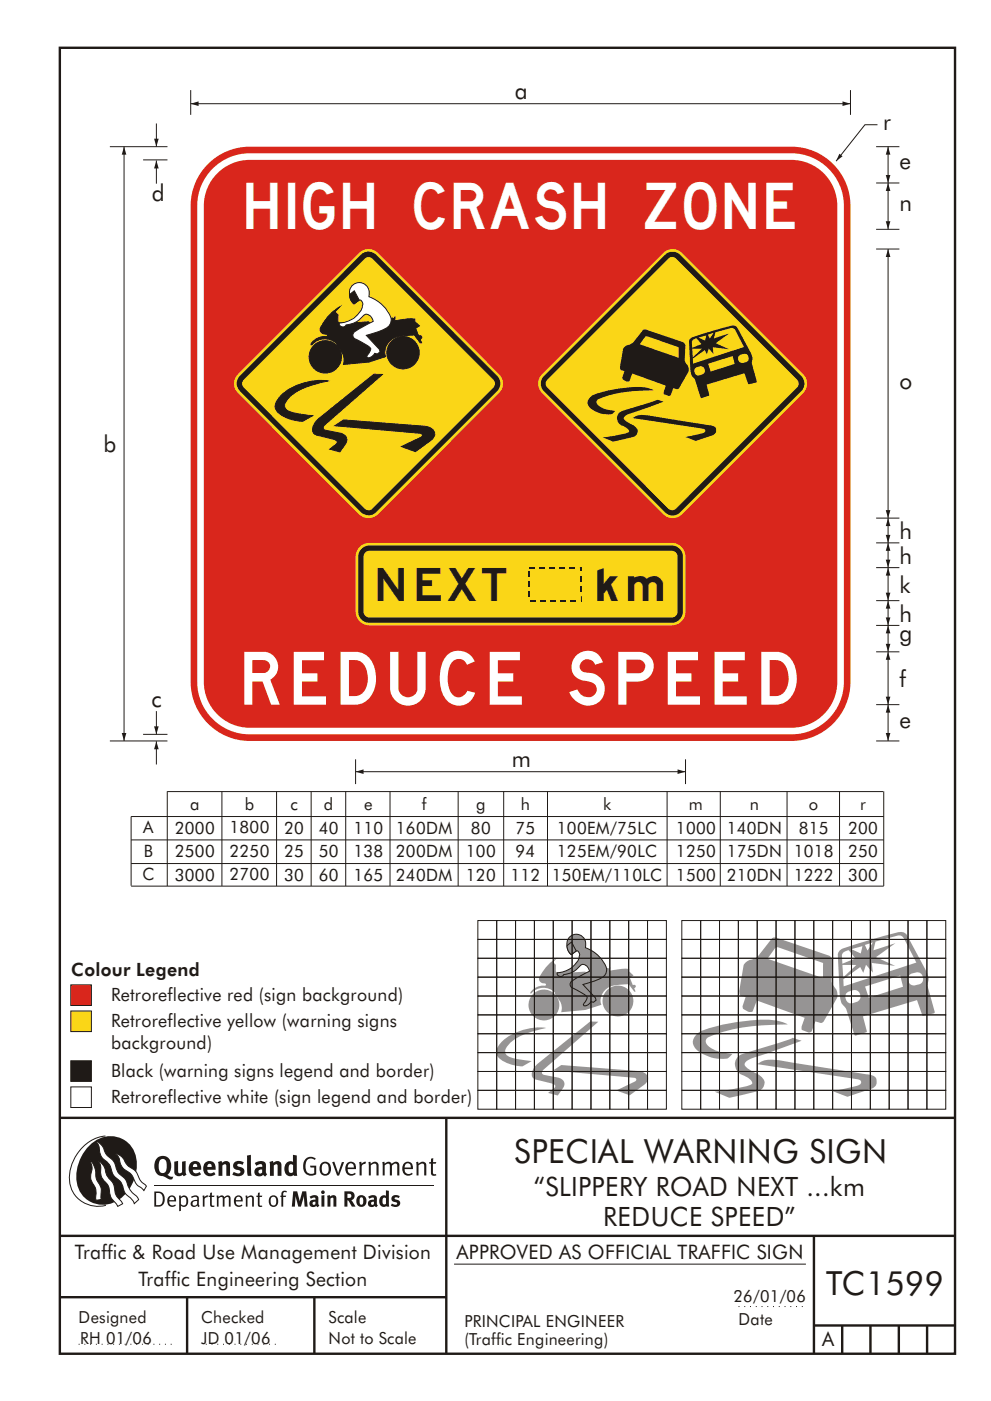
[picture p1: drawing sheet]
<svg xmlns="http://www.w3.org/2000/svg" width="210mm" height="297mm" viewBox="0 0 210 297" stroke-linecap="round" stroke-linejoin="round" font-family="sans-serif">
<g fill="none" stroke="#1f1a17" stroke-width=".51">
<path d="M12.7 10.1h189.9v276.9h-189.9zM12.7 237h189.9M94.7 236.9v50.1M12.7 262h190M12.7 275h82M39.7 275v12M66.7 275v12M172.7 262v25M172.7 281h30M178.7 281v6M184.7 281v6M190.7 281v6"/>
<path d="M196.7 281v6"/>
</g>
<path d="M156.7 277h14M16.7 285h20.3M43.7 285h15" fill="none" stroke="#1f1a17" stroke-width=".21" stroke-dasharray=".2 1" stroke-linecap="butt"/>
<path d="M15 224.9h4.4v4.4h-4.4z" fill-rule="evenodd" fill="#1f1a17" stroke="#1f1a17" stroke-width=".21"/>
<path d="M15 230.4h4.4v4.4h-4.4z" fill-rule="evenodd" fill="#fff" stroke="#1f1a17" stroke-width=".21"/>
<path d="M15 214.4h4.4v4.3h-4.4z" fill-rule="evenodd" fill="#fad617" stroke="#1f1a17" stroke-width=".21"/>
<path d="M15 208.8h4.4v4.4h-4.4z" fill-rule="evenodd" fill="#d9261c" stroke="#1f1a17" stroke-width=".21"/>
<path d="M96.3 268h74.7" fill="none" stroke="#1f1a17" stroke-width=".21"/>
<g fill="#1f1a17">
<path d="M64.9 245.6a1.61 1.61 0 0 1 2.1 .1l-.2 .2a1.17 1.17 0 0 0-1.4-.1 1.17 1.17 0 0 0-.6 1.2 1.42 1.42 0 0 0 1.2 1.9l.7-.2v-1.2h-.8l-.1-.4h1.3v1.9a1.82 1.82 0 0 1-2.2-.1 1.82 1.82 0 0 1-.6-2.1l.2-.7z" fill-rule="evenodd"/>
<path d="M68.2 246.6a1.77 1.77 0 0 0 .4 2.6 1.39 1.39 0 0 0 1.4-.5 1.39 1.39 0 0 0 .2-1.5 1.19 1.19 0 0 0-2-.6zM68.5 246.8a.83 .83 0 0 1 1 .1 .83 .83 0 0 1 .2 1 .75 .75 0 0 1-.6 1 .75 .75 0 0 1-.8-.8v-.9z" fill-rule="evenodd"/>
<path d="M70.5 246.4l.4-.1 .8 2.4 .8-2.3h.5l-1.1 2.8h-.4z" fill-rule="evenodd"/>
<path d="M73.6 246.7a1.74 1.74 0 0 0 .5 2.5h.9l.5-.3-.2-.3a.89 .89 0 0 1-1.1 .2 .89 .89 0 0 1-.4-.9h1.7a1.15 1.15 0 0 0-.4-1.4 1.15 1.15 0 0 0-1.5 .2zM74 246.9a.67 .67 0 0 1 .8-.1 .67 .67 0 0 1 .3 .7h-1.3z" fill-rule="evenodd"/>
<path d="M76.2 246.4l.4-.1 .1 .5 .5-.4 .5-.1-.2 .5a.61 .61 0 0 0-.8 .6v1.8h-.4z" fill-rule="evenodd"/>
<path d="M78.1 246.4l.5-.1 .1 .5a.89 .89 0 0 1 .9-.5 .89 .89 0 0 1 .7 .8v2.1h-.4v-2.1l-.1-.3-.3-.1-.8 .4v2.1h-.4z" fill-rule="evenodd"/>
<path d="M81.1 246.4l.4-.1 .1 .4a.83 .83 0 0 1 .8-.4 .83 .83 0 0 1 .7 .5 .86 .86 0 0 1 .9-.5 .86 .86 0 0 1 .7 .8v2.1h-.4l-.1-2.3a.5 .5 0 0 0-.8 0l-.2 .2v2.1h-.5v-2.2l-.4-.3-.7 .4v2.1h-.4z" fill-rule="evenodd"/>
<path d="M85.7 246.7a1.74 1.74 0 0 0 .5 2.5h.9l.5-.3-.2-.3a.89 .89 0 0 1-1.1 .2 .89 .89 0 0 1-.4-.9h1.7a1.15 1.15 0 0 0-.5-1.4 1.15 1.15 0 0 0-1.4 .2zM86 246.9a.67 .67 0 0 1 .9-.1 .67 .67 0 0 1 .3 .7h-1.3z" fill-rule="evenodd"/>
<path d="M88.3 246.4l.4-.1 .1 .5a.89 .89 0 0 1 .9-.5 .89 .89 0 0 1 .7 .8v2.1h-.4v-2.1l-.1-.3-.3-.1-.8 .4v2.1h-.4z" fill-rule="evenodd"/>
<path d="M91.5 245.7l.4-.2v.9h.7l-.2 .3h-.5v2.1l.1 .1h.5l.1 .3a.71 .71 0 0 1-1.2-.5v-2h-.3v-.3h.3z" fill-rule="evenodd"/>
<path d="M37 246.3l.8-.2v2a.46 .46 0 0 0 .2 .7 .46 .46 0 0 0 .6-.3v-2.2l.8-.1v2.3l.2 .6-.6 .3-.2-.3a1.03 1.03 0 0 1-1.2 .2 1.03 1.03 0 0 1-.6-1z" fill-rule="evenodd"/>
<path d="M40.4 246.6a1.64 1.64 0 0 0 0 2.3 1.64 1.64 0 0 0 2.3 .1l-.4-.5a.78 .78 0 0 1-.9 .3 .78 .78 0 0 1-.5-.8h1.8a1.37 1.37 0 0 0-.6-1.6 1.37 1.37 0 0 0-1.7 .2zM41 246.9a.48 .48 0 0 1 .7-.1 .48 .48 0 0 1 .2 .6h-1z" fill-rule="evenodd"/>
<path d="M43.5 246.6a1.65 1.65 0 0 0-.2 2 1.65 1.65 0 0 0 1.9 .7l.5-.3-.3-.5a.78 .78 0 0 1-.9 .3 .78 .78 0 0 1-.5-.8h1.8a1.37 1.37 0 0 0-.6-1.6 1.37 1.37 0 0 0-1.7 .2zM44.1 246.9a.48 .48 0 0 1 .6-.1 .48 .48 0 0 1 .2 .6h-.9z" fill-rule="evenodd"/>
<path d="M46.3 246.4l.7-.3 .1 .4a.95 .95 0 0 1 1-.3 .95 .95 0 0 1 .7 .9v2.2h-.8v-2.3l-.3-.2-.5 .3v2.2h-.8z" fill-rule="evenodd"/>
<path d="M49.7 246.5a1.73 1.73 0 0 1 2-.1l-.2 .6-.6-.2a.42 .42 0 0 0-.6 .3l.2 .2a1.23 1.23 0 0 1 1.4 1 1.47 1.47 0 0 1-2.3 .9l-.3-.1 .3-.6 .7 .3a.47 .47 0 0 0 .7-.3 .87 .87 0 0 0-1-.6l-.4-.2-.1-.4z" fill-rule="evenodd"/>
<path d="M54.1 246.6l.3 .6 .3-.2a.62 .62 0 0 1 .9 0v.4a1.21 1.21 0 0 0-1.3 .3 1.21 1.21 0 0 0-.2 1.4 1.19 1.19 0 0 0 1.7 0l.5 .3 .4-.4-.3-.4v-1.3a.96 .96 0 0 0-1.3-1.1zM55 248.1l.6-.1v.6a.43 .43 0 0 1-.6 .1 .43 .43 0 0 1 0-.6z" fill-rule="evenodd"/>
<path d="M57.2 246.4l.7-.3 .1 .4a.95 .95 0 0 1 1-.3 .95 .95 0 0 1 .7 .9v2.2h-.8v-2.3l-.3-.2-.5 .3v2.2h-.8z" fill-rule="evenodd"/>
<path d="M62.2 244.8v1.6a1.29 1.29 0 0 0-1.4 .1 1.29 1.29 0 0 0-.5 1.3 1.24 1.24 0 0 0 .5 1.4 1.24 1.24 0 0 0 1.5-.1l.1 .2h.7l-.1-4.3zM61.5 246.9h.4l.3 .1v1.5l-.3 .2a.48 .48 0 0 1-.6-.5 1.52 1.52 0 0 1 .2-1.3z" fill-rule="evenodd"/>
<path d="M52.4 245l.8-.2 .2 4.5h-.8l-.1-.2z" fill-rule="evenodd"/>
</g>
<path d="M22.4 240.9a9 9 0 0 0-7.4 10.8 6.2 6.2 0 0 0 7.5 3.9M32.7 251.4h59.4" fill="none" stroke="#1f1a17" stroke-width=".21"/>
<path d="M19.1 242.7a5.7 5.7 0 0 1 6.5-1.4 5.7 5.7 0 0 1 3.4 5.7 8.6 8.6 0 0 1-6.2 8.4 5.7 5.7 0 0 1-6.5-7.1 9.9 9.9 0 0 1 2.8-5.6z" fill-rule="evenodd" fill="#1f1a17"/>
<path d="M24.4 244.6a3.1 3.1 0 0 1 2.3 2.1l.8 .8a3.2 3.2 0 0 1 2 2.3l.4 .7 1.2 1-.6 .9-.2-.3a3.5 3.5 0 0 1-1.9-2 3.8 3.8 0 0 0-2.1-2.2 3.5 3.5 0 0 1-1-2.3zM20.4 242a3.4 3.4 0 0 1 1.9 2.4l.7 .9a3.3 3.3 0 0 1 1.7 2.5 4.4 4.4 0 0 0 1.7 2l.3 .3a6.1 6.1 0 0 0 2.5 3.7l.2 .5-.9 .9a6.1 6.1 0 0 0-1.9-2.2l-.4-.7a3.6 3.6 0 0 0-1.9-2.8l-.6-1.1a3.6 3.6 0 0 0-1.9-2.8 3.7 3.7 0 0 1-.8-2.4zM21 246.2a3.4 3.4 0 0 1 1.5 2.7l.6 .9a3.8 3.8 0 0 1 1.4 3.1l.3 .8 1.2 1.5-1 .6-.5-.8a3.2 3.2 0 0 1-1.3-2.8 4.3 4.3 0 0 0-1.4-2.2 4.7 4.7 0 0 1-.5-2.9zM19.2 246.1a5.1 5.1 0 0 1 1.2 3.7l.3 .7a3.1 3.1 0 0 1 .7 3l.1 .8-1.1 .2-.1-.8a3.5 3.5 0 0 0-.9-3.2 3.6 3.6 0 0 1 .1-2.6z" fill-rule="evenodd" fill="#fff" stroke="#1f1a17" stroke-width=".21"/>
<g fill="#1f1a17">
<path d="M33.4 245.5a2.51 2.51 0 0 0 .4 3.7l.8 .2a2.78 2.78 0 0 0 2 .6l.2-.5h-.6l-.7-.4a2.56 2.56 0 0 0 0-3.8 1.83 1.83 0 0 0-2.1 .2zM34 245.9a.87 .87 0 0 1 1 0 .87 .87 0 0 1 .4 .9v.4a1.17 1.17 0 0 1-.9 1.5h-.3a2.38 2.38 0 0 1-.2-2.8z" fill-rule="evenodd"/>
<path d="M33.1 252.9v2.6a1.12 1.12 0 0 0 1.2-.3 1.12 1.12 0 0 0 .2-1.1l-.1-.6-.3-.4zM32.7 252.6h1.1a1.67 1.67 0 0 1 1.2 1.7 1.67 1.67 0 0 1-1.3 1.5h-1zM36.1 253.9l-.2 .6h1.1a.55 .55 0 0 0-.3-.7 .55 .55 0 0 0-.6 .1zM35.8 253.8a.95 .95 0 0 1 1.2-.2 .95 .95 0 0 1 .4 1.1h-1.5a.72 .72 0 0 0 .4 .8 .72 .72 0 0 0 .9-.1l.1 .2a1.15 1.15 0 0 1-1.5 0 1.15 1.15 0 0 1-.2-1.5zM38.4 254.1v1.2a.7 .7 0 0 0 .9 .1 .7 .7 0 0 0 .2-.9 .61 .61 0 0 0-.4-.7 .61 .61 0 0 0-.7 .3zM38 253.5l.3-.1 .1 .4a.95 .95 0 0 1 1.2-.1 .95 .95 0 0 1 .3 1.1 .92 .92 0 0 1-.5 1 .92 .92 0 0 1-1-.2v1.1l-.4 .1zM40.9 254.9a.5 .5 0 0 0 .2 .7 .5 .5 0 0 0 .7-.3v-.7zM40.5 253.8a1 1 0 0 1 1.7 .2v1.4l.2 .3-.2 .2-.3-.3a.78 .78 0 0 1-1.4-.1 .78 .78 0 0 1 .8-1.1h.5a.58 .58 0 0 0-.3-.7 .58 .58 0 0 0-.7 .3zM43 253.5l.3-.1 .1 .4 .3-.3h.5l-.2 .3a.52 .52 0 0 0-.6 .6v1.4h-.4zM44.6 252.9l.4-.1-.1 .7h.6l-.1 .3h-.5v1.5a.35 .35 0 0 0 .6 .3v.2a.57 .57 0 0 1-.6 .1 .57 .57 0 0 1-.3-.5v-1.6h-.3v-.3h.3zM45.9 253.5l.4-.1 .1 .4 .2-.2a.64 .64 0 0 1 1 .2 .7 .7 0 0 1 .8-.4 .7 .7 0 0 1 .5 .7v1.7h-.4v-1.7l-.2-.3-.7 .3v1.7h-.3v-1.6a.38 .38 0 0 0-.3-.5 .38 .38 0 0 0-.5 .3l-.1 .1v1.7h-.4zM50.2 253.9l-.2 .6h1.1a.55 .55 0 0 0-.2-.7 .55 .55 0 0 0-.7 .1zM49.9 253.8a.95 .95 0 0 1 1.2-.2 .95 .95 0 0 1 .4 1.1h-1.5a.72 .72 0 0 0 .4 .8 .72 .72 0 0 0 .9-.1l.1 .2a1.15 1.15 0 0 1-1.5 0 1.15 1.15 0 0 1-.2-1.5zM52.1 253.5l.3-.1 .1 .4a.72 .72 0 0 1 .8-.4 .72 .72 0 0 1 .6 .7v1.7h-.4v-1.5a.45 .45 0 0 0-.3-.6 .45 .45 0 0 0-.5 .3l-.2 .1v1.7h-.3zM54.7 252.9l.4-.1v.7h.6l-.1 .3h-.5v1.5a.35 .35 0 0 0 .5 .3v.2a.57 .57 0 0 1-.6 .1 .57 .57 0 0 1-.3-.5v-1.6h-.3v-.3h.3zM57.6 253.9l-.2 .7a.65 .65 0 0 0 .3 .9 .65 .65 0 0 0 .8-.3l.1-.1a.93 .93 0 0 0-.7-1.4zM57.3 253.8a1.12 1.12 0 0 1 1.4 0 1.12 1.12 0 0 1 .2 1.4 1.01 1.01 0 0 1-1.2 .7 1.01 1.01 0 0 1-.7-1.2zM59.9 252.6l.5-.2 .5 .2-.2 .2-.3-.1-.3 .2v.6h.6l-.1 .3h-.5v2h-.4v-2h-.2v-.3h.2zM62.2 252.6l-.3 3.2h.7l.1-2.2 .6 2.2h.5l.7-2.2 .1 2.2h.7l-.3-3.2h-.9l-.5 2.1-.5-2.1zM65.7 253.7l.3 .5a.51 .51 0 0 1 .5-.3 .51 .51 0 0 1 .4 .4v.1a.88 .88 0 0 0-1.1 .3 .88 .88 0 0 0 .2 1.1 .9 .9 0 0 0 1.1-.1l.3 .3 .4-.4-.3-.3v-1.1a.87 .87 0 0 0-.4-.8 .87 .87 0 0 0-1 .1zM66.4 254.9l.5-.1v.5l-.1 .1h-.3l-.2-.1zM68.2 253.5v2.3h.6v-2.4zM68.1 252.8a.4 .4 0 0 0 .8 0 .4 .4 0 0 0-.8 0zM69.4 253.5l.1 2.3h.6v-1.7a.33 .33 0 0 1 .4-.2 .33 .33 0 0 1 .2 .4v1.5h.7v-1.7a.75 .75 0 0 0-.6-.7 .75 .75 0 0 0-.8 .3v-.3zM73.1 252.6v3.2h.6v-1.3l.3 .2 .7 1.1h.7l-.9-1.4a.94 .94 0 0 0 .7-1 .94 .94 0 0 0-.9-.8zM73.7 253.1a.51 .51 0 0 1 .7 .1 .51 .51 0 0 1-.1 .8h-.6zM75.9 253.7a1.19 1.19 0 0 0-.1 1.8 1.19 1.19 0 0 0 1.7-.1 1.19 1.19 0 0 0 0-1.6 1.19 1.19 0 0 0-1.6-.1zM76.5 253.9h.2a.99 .99 0 0 1 0 1.5 1.06 1.06 0 0 1-.2-1.5zM78.1 253.7l.3 .5a.51 .51 0 0 1 .5-.3 .51 .51 0 0 1 .4 .4v.1a.88 .88 0 0 0-1.1 .3 .88 .88 0 0 0 .2 1.1 .9 .9 0 0 0 1.1-.1l.3 .3 .4-.4-.2-.3v-1.1a.87 .87 0 0 0-.5-.8 .87 .87 0 0 0-1 .1zM78.9 254.9l.4-.1v.5l-.1 .1h-.3l-.2-.1zM81.9 252.4v1.2a1.2 1.2 0 0 0-1.4 .5 1.2 1.2 0 0 0 .2 1.5l.5 .3 .8-.2v.1h.6l-.1-3.3zM81.4 254l.5 .1-.1 1.2a.46 .46 0 0 1-.5 0 .46 .46 0 0 1-.2-.6zM83.3 253.6a.79 .79 0 0 0-.2 1 .79 .79 0 0 0 1 .3 .33 .33 0 0 1 0 .5 .33 .33 0 0 1-.5 0l-.5-.2-.2 .4a1.15 1.15 0 0 0 1.2 .3 1.15 1.15 0 0 0 .8-1 1.49 1.49 0 0 0-1.2-.7 .4 .4 0 0 1 .3-.4 .4 .4 0 0 1 .4 .1l.2 .1 .2-.4a1.47 1.47 0 0 0-1.5 0z" fill-rule="evenodd"/>
</g>
<g fill="none" stroke="#1f1a17" stroke-width=".21">
<path d="M27.8 178.1h159.7M35.5 167.8h151.9M35.5 167.8v20M47.1 167.8v20M58.7 167.8v20M66 167.8v20M73.4 167.8v20M82.7 167.8v20M97.2 167.8v20M106.9 167.8v20M116.2 167.8v20M141.5 167.8v20"/>
<path d="M152.8 167.8v20M167 167.8v20M178.1 167.8v20M187.5 167.8v20.1h-159.7M187.5 173.1h-159.7v14.7M27.8 183.1h159.7"/>
</g>
<g fill="#969494">
<path d="M178.1 201.6l-.3 .8 .3 7.6a4.5 4.5 0 0 0 1.3 3.7l1.9 5.7 .3 .2 2.3-.8-.8-3.3 11.5-3.5 1.1 3.4 2.5-.6 .1-.2-1.5-5.8a3.6 3.6 0 0 0-.5-3.4l-3.9-7.1a1.68 1.68 0 0 0-2.1-.6l-9.3 2.7a6.4 6.4 0 0 0-2.9 1.2zM185.8 199.6l4.6-1.2a1.15 1.15 0 0 1 1.5 .7l2.5 5-15.4 5-.1-1.5 3.6-2.6 .7 1.3 .5-1.7 1.5 1.6-.2-2 5 .6-4.1-1.9 4.1-2.9-4.7 1.5zM183.5 209.2l.8 2.3 7.3-2.3-.6-2.4zM179.6 210.6a1.37 1.37 0 0 0 0 1.5 1.37 1.37 0 0 0 1.3 .6 1.63 1.63 0 0 0 1.7-1.3l-.1-.4a1.21 1.21 0 0 0-1.5-1.1l-.9 .3zM178.7 204.6l.2 2.6 2.8-2.6zM178.9 201.9l-.3 .7 .1 1.7 2.8-1.1-1.4-1.7zM180.6 201.2l2.4-.6-.4 1.6zM183.5 200.4l.6 1.1 1.1-1.7zM192.9 206.7a2.22 2.22 0 0 1 2.5-.3 1.33 1.33 0 0 1-.4 2.3 1.63 1.63 0 0 1-2.1-.3l-.2-.3a1.24 1.24 0 0 1 .2-1.4z" fill-rule="evenodd"/>
<path d="M164.5 201l.2-.1h.5l9.3 3.2 .1 .1v3.2l-11.8-4.1zM158.2 204.1l-.4 .6-.9 5a1.26 1.26 0 0 0 .3 1.5l1 .2-.7 1.9 .1 .5a2.17 2.17 0 0 0 1.7 .8l.4-.2 .9-2.3 10.1 3.7-.6 1.8v.6l.1 .2 1.6 .5 .4-.3 .8-2 1.1 .3 .6-.3 2.8-4.9a2.89 2.89 0 0 0-.8-3l-.2-.7 .2-4.2a1.26 1.26 0 0 0-.8-1.2l-10.8-3.7a1.12 1.12 0 0 0-1.4 .2l-3 3.7-.7 .5-1.1 .3zM147.7 219.4a2.14 2.14 0 0 0 .6 3.6 8.5 8.5 0 0 0 6 1.4l1.1-.9a9.5 9.5 0 0 1-5.3-1.9 1.02 1.02 0 0 1 .2-1.7 39.7 39.7 0 0 1 15.5-2.7h1.4a15 15 0 0 0-8.7-.8 36.3 36.3 0 0 0-10 2.3zM156.5 224.2a2.49 2.49 0 0 0 1.5 3.9 2.38 2.38 0 0 1 1.6 1.6l-.8 .5-1.4 .3-2.5 .5-3.3 .5 3.1 1.3 4.7-1.1a3.8 3.8 0 0 0 2.6-1.2l.1-.4a1.73 1.73 0 0 0-1-2.1l-1.5-.9a3.2 3.2 0 0 1-1.6-1.4 1.75 1.75 0 0 1 1.4-1.3l10.7-3.7-2-.7a67.9 67.9 0 0 1-9.5 3.1 3.5 3.5 0 0 0-2.1 1.1zM160.7 225.6a6.3 6.3 0 0 1 5.5-.6l18 2.8a1.59 1.59 0 0 1 1.8 1.5 1.59 1.59 0 0 1-1.5 1.7l-4.7 1.5-3.1-1.1 4.9-1.1a.89 .89 0 0 0 1-1.2l-1.1-.3z" fill-rule="evenodd"/>
</g>
<g fill="none" stroke="#1f1a17" stroke-width=".21">
<path d="M144.7 195.2h4v4h-4zM144.7 199.2h4v4h-4zM148.7 195.2h4v4h-4zM148.7 199.2h4v4h-4zM152.7 195.2h4v4h-4zM152.7 199.2h4v4h-4zM156.7 195.2h4v4h-4zM156.7 199.2h4v4h-4zM160.7 195.2h4v4h-4zM160.7 199.2h4v4h-4zM164.7 195.2h4v4h-4zM164.7 199.2h4v4h-4z"/>
<path d="M168.7 195.2h4v4h-4zM168.7 199.2h4v4h-4zM172.7 195.2h4v4h-4zM172.7 199.2h4v4h-4zM176.7 195.2h4v4h-4zM176.7 199.2h4v4h-4zM180.7 195.2h4v4h-4zM180.7 199.2h4v4h-4zM184.7 195.2h4v4h-4zM184.7 199.2h4v4h-4zM188.7 195.2h4v4h-4zM188.7 199.2h4v4h-4z"/>
<path d="M192.7 195.2h4v4h-4zM192.7 199.2h4v4h-4zM196.7 195.2h4v4h-4zM196.7 199.2h4v4h-4zM144.7 203.2h4v4h-4zM144.7 207.2h4v4h-4zM144.7 211.2h4v4h-4zM144.7 219.2h4v4h-4zM144.7 215.2h4v4h-4zM148.7 203.2h4v4h-4zM148.7 207.2h4v4h-4zM148.7 211.2h4v4h-4z"/>
<path d="M148.7 219.2h4v4h-4zM148.7 215.2h4v4h-4zM152.7 203.2h4v4h-4zM152.7 207.2h4v4h-4zM152.7 211.2h4v4h-4zM152.7 219.2h4v4h-4zM152.7 215.2h4v4h-4zM156.7 203.2h4v4h-4zM156.7 207.2h4v4h-4zM156.7 211.2h4v4h-4zM156.7 219.2h4v4h-4zM156.7 215.2h4v4h-4z"/>
<path d="M160.7 203.2h4v4h-4zM160.7 207.2h4v4h-4zM160.7 211.2h4v4h-4zM160.7 219.2h4v4h-4zM160.7 215.2h4v4h-4zM164.7 203.2h4v4h-4zM164.7 207.2h4v4h-4zM164.7 211.2h4v4h-4zM164.7 219.2h4v4h-4zM164.7 215.2h4v4h-4zM168.7 203.2h4v4h-4zM168.7 207.2h4v4h-4z"/>
<path d="M168.7 211.2h4v4h-4zM168.7 219.2h4v4h-4zM168.7 215.2h4v4h-4zM172.7 203.2h4v4h-4zM172.7 207.2h4v4h-4zM172.7 211.2h4v4h-4zM172.7 219.2h4v4h-4zM172.7 215.2h4v4h-4zM176.7 203.2h4v4h-4zM176.7 207.2h4v4h-4zM176.7 211.2h4v4h-4zM176.7 219.2h4v4h-4z"/>
<path d="M176.7 215.2h4v4h-4zM180.7 203.2h4v4h-4zM180.7 207.2h4v4h-4zM180.7 211.2h4v4h-4zM180.7 219.2h4v4h-4zM180.7 215.2h4v4h-4zM184.7 203.2h4v4h-4zM184.7 207.2h4v4h-4zM184.7 211.2h4v4h-4zM184.7 219.2h4v4h-4zM184.7 215.2h4v4h-4zM188.7 203.2h4v4h-4z"/>
<path d="M188.7 207.2h4v4h-4zM188.7 211.2h4v4h-4zM188.7 219.2h4v4h-4zM188.7 215.2h4v4h-4zM192.7 203.2h4v4h-4zM192.7 207.2h4v4h-4zM192.7 211.2h4v4h-4zM192.7 219.2h4v4h-4zM192.7 215.2h4v4h-4zM196.7 203.2h4v4h-4zM196.7 207.2h4v4h-4zM196.7 211.2h4v4h-4z"/>
<path d="M196.7 219.2h4v4h-4zM196.7 215.2h4v4h-4zM144.7 231.2h4v4h-4zM144.7 227.2h4v4h-4zM144.7 223.2h4v4h-4zM148.7 231.2h4v4h-4zM148.7 227.2h4v4h-4zM148.7 223.2h4v4h-4zM152.7 231.2h4v4h-4zM152.7 227.2h4v4h-4zM152.7 223.2h4v4h-4zM156.7 231.2h4v4h-4z"/>
<path d="M156.7 227.2h4v4h-4zM156.7 223.2h4v4h-4zM160.7 231.2h4v4h-4zM160.7 227.2h4v4h-4zM160.7 223.2h4v4h-4zM164.7 231.2h4v4h-4zM164.7 227.2h4v4h-4zM164.7 223.2h4v4h-4zM168.7 231.2h4v4h-4zM168.7 227.2h4v4h-4zM168.7 223.2h4v4h-4zM172.7 231.2h4v4h-4z"/>
<path d="M172.7 227.2h4v4h-4zM172.7 223.2h4v4h-4zM176.7 231.2h4v4h-4zM176.7 227.2h4v4h-4zM176.7 223.2h4v4h-4zM180.7 231.2h4v4h-4zM180.7 227.2h4v4h-4zM180.7 223.2h4v4h-4zM184.7 231.2h4v4h-4zM184.7 227.2h4v4h-4zM184.7 223.2h4v4h-4zM188.7 231.2h4v4h-4z"/>
<path d="M188.7 227.2h4v4h-4zM188.7 223.2h4v4h-4zM192.7 231.2h4v4h-4zM192.7 227.2h4v4h-4zM192.7 223.2h4v4h-4zM196.7 231.2h4v4h-4zM196.7 227.2h4v4h-4zM196.7 223.2h4v4h-4z"/>
</g>
<path d="M45.1 35.8a11.1 11.1 0 0 1 7.9-3.3h114.9a11.1 11.1 0 0 1 11.1 11.1v101a11.1 11.1 0 0 1-11.1 11.1h-114.9a11.1 11.1 0 0 1-11.2-11.1v-101a11.1 11.1 0 0 1 3.3-7.8zM45.7 37.2a9.7 9.7 0 0 1 7.3-3.3h114.9a9.7 9.7 0 0 1 9.7 9.7v101a9.7 9.7 0 0 1-9.7 9.7h-114.9a9.7 9.7 0 0 1-9.8-9.7v-101a9.7 9.7 0 0 1 2.5-6.4zM44.1 34.8a12.5 12.5 0 0 1 8.9-3.7h114.9a12.6 12.6 0 0 1 12.5 12.5v101a12.6 12.6 0 0 1-12.5 12.5h-114.9a12.6 12.6 0 0 1-12.6-12.5v-101a12.5 12.5 0 0 1 3.7-8.8z" fill-rule="evenodd" fill="#d9261c"/>
<path d="M40.4 22h140" fill="none" stroke="#1f1a17" stroke-width=".21"/>
<g fill="#1f1a17">
<path d="M40.4 22l1.7-.5v1l-1.7-.5 1.7-.5z" fill-rule="evenodd"/>
<path d="M178.8 21.5l1.6 .5-1.6 .5v-1l1.6 .5z" fill-rule="evenodd"/>
</g>
<path d="M186.2 26.4h-2.7l-6.1 7.8" fill="none" stroke="#1f1a17" stroke-width=".21"/>
<path d="M178.1 32.6l.7 .5-1.4 1.1 .7-1.6-.7 1.6z" fill-rule="evenodd" fill="#1f1a17"/>
<path d="M180.4 19.1v5.3" fill="none" stroke="#1f1a17" stroke-width=".21"/>
<path d="M76.5 115.7l1.2-.5 .7-.1h64.1a2.92 2.92 0 0 1 2.9 2.9v11.7a2.92 2.92 0 0 1-2.9 2.9h-64.1a2.92 2.92 0 0 1-3-2.9v-11.7a2.91 2.91 0 0 1 1.1-2.3z" fill-rule="evenodd" fill="#fad617"/>
<path d="M76.9 116.2l.9-.5h.6h64.1a2.36 2.36 0 0 1 2.4 2.3v11.7a2.36 2.36 0 0 1-2.4 2.3h-64.1a2.36 2.36 0 0 1-2.4-2.3v-11.7a2.35 2.35 0 0 1 .9-1.8z" fill-rule="evenodd" fill="#1f1a17"/>
<path d="M77.4 117.3l.6-.5h.4h64.1a1.24 1.24 0 0 1 1.3 1.2v11.7a1.24 1.24 0 0 1-1.3 1.2h-64.1a1.24 1.24 0 0 1-1.3-1.2v-11.7z" fill-rule="evenodd" fill="#fad617"/>
<g fill="#1f1a17">
<path d="M112.3 120.2h1.1v.3h-1.1z"/>
<path d="M114.5 120.2h1v.3h-1z"/>
<path d="M116.6 120.2h1.1v.3h-1.1z"/>
<path d="M118.7 120.2h1.1v.3h-1.1z"/>
<path d="M120.9 120.2h1v.3h-1z"/>
<path d="M123 120.2l.5 .1-.2-.1h.2l-.2 .3h-.3z"/>
<path d="M123.2 120.3h.3v.8h-.3z"/>
<path d="M123.2 122.1h.3v1.1h-.3z"/>
<path d="M123.2 124.3h.3v1h-.3z"/>
<path d="M123.2 126.4h.3l-.2 1.1 .2-.2v.2l-.3-.2z"/>
<path d="M123.2 127.2l.1 .3z"/>
<path d="M121.1 127.2h1.1v.3h-1.1z"/>
<path d="M119 127.2h1v.3h-1z"/>
<path d="M116.8 127.2h1.1v.3h-1.1z"/>
<path d="M114.7 127.2h1.1v.3h-1.1z"/>
<path d="M112.6 127.2h1v.3h-1z"/>
<path d="M112.2 125.5h.2v1h-.2z"/>
<path d="M112.2 123.3h.2v1.1h-.2z"/>
<path d="M112.2 121.2h.2v1.1h-.2z"/>
</g>
<path d="M40.5 19.1v5.3M185.9 31.1h4.9M185.9 38.8h4.9M185.9 109.8h4.9M185.9 115.1h4.9M185.9 138.2h4.9M185.9 132.6h4.9M185.9 127.3h4.9M185.9 120.3h4.9M185.9 149.4h4.9M185.9 157.1h4.9" fill="none" stroke="#1f1a17" stroke-width=".21"/>
<path d="M140.7 53.6a2.82 2.82 0 0 1 4 0l25.7 25.7a2.82 2.82 0 0 1 0 4l-25.7 25.7a2.82 2.82 0 0 1-4 0l-25.7-25.7a2.82 2.82 0 0 1 0-4z" fill-rule="evenodd" fill="#fad617"/>
<path d="M115.4 79.7l25.8-25.8a2.27 2.27 0 0 1 3.1 .1l25.7 25.7a2.26 2.26 0 0 1 0 3.2l-25.8 25.8a2.26 2.26 0 0 1-3.1-.1l-25.8-25.8a2.26 2.26 0 0 1 .1-3.1z" fill-rule="evenodd" fill="#1f1a17"/>
<path d="M116.1 80.5l25.8-25.7a1.14 1.14 0 0 1 1.5 0l25.8 25.8a1.14 1.14 0 0 1-.1 1.5l-25.7 25.8a1.14 1.14 0 0 1-1.6-.1l-25.8-25.7a1.14 1.14 0 0 1 .1-1.6z" fill-rule="evenodd" fill="#fad617"/>
<g fill="#1f1a17">
<path d="M146.6 71.7l-.4 .7 .2 5.3a3.6 3.6 0 0 0 1.1 2.8l1.1 3.8 .2 .1 1.7-.6-.6-2.2 8-2.5 .8 2.3 1.8-.3 .1-.2-1.1-3.8a3.3 3.3 0 0 0-.5-2.9l-2.5-4.7a1.18 1.18 0 0 0-1.5-.4l-5.3 1.5zM151.8 70.5l3.2-.9a.82 .82 0 0 1 1.1 .5l1.7 3.5-10.8 3.5v-1.1l2.5-1.8 .5 .9 .4-1.2 1 1.2-.2-1.5 3.5 .5-2.8-1.3 2.8-2.1-3.2 1zM150.2 77.1l.6 1.7 5.1-1.6-.5-1.7zM147.6 78a.94 .94 0 0 0-.2 1.1 .94 .94 0 0 0 1 .5 1.14 1.14 0 0 0 1.2-.9 .91 .91 0 0 0-1.2-1zM146.9 73.9l.1 1.9 1.9-1.9zM147 72.1l-.2 .4 .1 1.2 1.9-.8-1-1.2zM148.2 71.6l1.6-.5-.2 1.1zM150.2 71l.4 .8 .8-1.2zM156.9 75.3a1.42 1.42 0 0 1 1.7 0l.2 .3a.84 .84 0 0 1-.6 1.2 1.14 1.14 0 0 1-1.4-.1 1.01 1.01 0 0 1 .1-1.4z" fill-rule="evenodd"/>
<path d="M136.9 71.4l.5-.1 6.5 2.3 .1 2.3-8.3-2.9zM132.6 73.5l-.4 .5-.7 3.8 .1 .6 .9 .3-.5 1.3 .1 .4a1.45 1.45 0 0 0 1.3 .5l.8-1.7 7.1 2.6-.5 1.6 1.2 .5 .3-.2 .5-1.4 .8 .2 .4-.1 2-3.5a1.86 1.86 0 0 0-.5-2l-.2-.6 .1-3.2-.3-.4-7.8-2.7a.78 .78 0 0 0-1 0l-2.1 2.7zM125.3 84.1a1.59 1.59 0 0 0-.6 1.6 1.59 1.59 0 0 0 1.1 1.2 5.2 5.2 0 0 0 4.2 .8l.5-.6a5.9 5.9 0 0 1-3.7-1.4 .68 .68 0 0 1 .2-1.1 29 29 0 0 1 11.8-1.9 12.5 12.5 0 0 0-7.3-.3 16.9 16.9 0 0 0-6.2 1.7zM131.5 87.4a1.75 1.75 0 0 0-.5 1.8 1.75 1.75 0 0 0 1.4 1.2 1.44 1.44 0 0 1 1.1 1.1l-1.3 .5-4.3 .7 2.2 .9 3-.7a2.55 2.55 0 0 0 2.1-1 1.4 1.4 0 0 0-1-1.8l-.9-.5a1.04 1.04 0 0 1-.9-1.2l1.3-.7 7.1-2.5-1.4-.5-1.6 .7-5.5 1.6zM134.2 88.6a4.5 4.5 0 0 1 4-.4l12.3 2a1.14 1.14 0 0 1 1.2 .3 1.14 1.14 0 0 1 .1 1.3 9.7 9.7 0 0 1-3.4 1.4l-.8 .3-2.2-.8 .2-.1a10.5 10.5 0 0 0 4-1.1 .56 .56 0 0 0-.2-.6 .56 .56 0 0 0-.6-.1z" fill-rule="evenodd"/>
</g>
<path d="M23.3 31.1h12.2M26.3 31.1v126M30.4 33.9h5.1M185.9 48.6h4.9M185.9 52.8h4.9M23.3 157.1h12.2M30.4 155.7h5.1M75.4 161v5.2M145.4 161v5.2" fill="none" stroke="#1f1a17" stroke-width=".21"/>
<g fill="#1f1a17">
<path d="M26.3 31.1l.5 1.7h-1l.5-1.7 .5 1.7z" fill-rule="evenodd"/>
<path d="M25.8 155.4h1l-.5 1.7 .5-1.7-.5 1.7z" fill-rule="evenodd"/>
</g>
<path d="M33.2 34v4.9" fill="none" stroke="#1f1a17" stroke-width=".21"/>
<path d="M33.2 34l.5 1.7h-1l.5-1.7 .5 1.7z" fill-rule="evenodd" fill="#1f1a17"/>
<path d="M33.2 26.2v4.9" fill="none" stroke="#1f1a17" stroke-width=".21"/>
<path d="M32.7 29.4h1l-.5 1.7z" fill-rule="evenodd" fill="#1f1a17"/>
<path d="M33.2 150.8v4.9" fill="none" stroke="#1f1a17" stroke-width=".21"/>
<path d="M32.7 154h1l-.5 1.7z" fill-rule="evenodd" fill="#1f1a17"/>
<path d="M33.2 157.2v4.9" fill="none" stroke="#1f1a17" stroke-width=".21"/>
<path d="M33.2 157.2l.5 1.7h-1l.5-1.7 .5 1.7z" fill-rule="evenodd" fill="#1f1a17"/>
<path d="M75.4 163.6h70" fill="none" stroke="#1f1a17" stroke-width=".21"/>
<g fill="#1f1a17">
<path d="M75.4 163.6l1.7-.5v1l-1.7-.5 1.7-.5z" fill-rule="evenodd"/>
<path d="M143.8 163.1l1.6 .5-1.6 .5v-1l1.6 .5z" fill-rule="evenodd"/>
</g>
<path d="M188.4 149.4v7.7" fill="none" stroke="#1f1a17" stroke-width=".21"/>
<g fill="#1f1a17">
<path d="M188.4 149.4l.5 1.7h-1l.5-1.7 .5 1.7z" fill-rule="evenodd"/>
<path d="M187.9 155.4h1l-.5 1.7 .5-1.7-.5 1.7z" fill-rule="evenodd"/>
</g>
<path d="M188.4 138.2v11.2" fill="none" stroke="#1f1a17" stroke-width=".21"/>
<g fill="#1f1a17">
<path d="M188.4 138.2l.5 1.7h-1l.5-1.7 .5 1.7z" fill-rule="evenodd"/>
<path d="M187.9 147.7h1l-.5 1.7 .5-1.7-.5 1.7z" fill-rule="evenodd"/>
</g>
<path d="M188.4 132.6v5.6" fill="none" stroke="#1f1a17" stroke-width=".21"/>
<g fill="#1f1a17">
<path d="M188.4 132.6l.5 1.7h-1l.5-1.7 .5 1.7z" fill-rule="evenodd"/>
<path d="M187.9 136.5h1l-.5 1.7 .5-1.7-.5 1.7z" fill-rule="evenodd"/>
</g>
<path d="M188.4 120.3v7" fill="none" stroke="#1f1a17" stroke-width=".21"/>
<g fill="#1f1a17">
<path d="M188.4 120.3l.5 1.7h-1l.5-1.7 .5 1.7z" fill-rule="evenodd"/>
<path d="M187.9 125.7h1l-.5 1.6 .5-1.6-.5 1.6z" fill-rule="evenodd"/>
</g>
<path d="M188.4 31.1v7.7" fill="none" stroke="#1f1a17" stroke-width=".21"/>
<g fill="#1f1a17">
<path d="M188.4 31.1l.5 1.7h-1l.5-1.7 .5 1.7z" fill-rule="evenodd"/>
<path d="M187.9 37.1h1l-.5 1.7 .5-1.7-.5 1.7z" fill-rule="evenodd"/>
</g>
<path d="M188.4 109.8v5.3" fill="none" stroke="#1f1a17" stroke-width=".21"/>
<g fill="#1f1a17">
<path d="M188.4 109.8l.5 1.7h-1l.5-1.7 .5 1.7z" fill-rule="evenodd"/>
<path d="M187.9 113.4h1l-.5 1.7 .5-1.7-.5 1.7z" fill-rule="evenodd"/>
</g>
<path d="M188.4 127.3v5.3" fill="none" stroke="#1f1a17" stroke-width=".21"/>
<g fill="#1f1a17">
<path d="M188.4 127.3l.5 1.7h-1l.5-1.7 .5 1.7z" fill-rule="evenodd"/>
<path d="M187.9 130.9h1l-.5 1.7 .5-1.7-.5 1.7z" fill-rule="evenodd"/>
</g>
<path d="M188.4 115.1v5.2" fill="none" stroke="#1f1a17" stroke-width=".21"/>
<g fill="#1f1a17">
<path d="M188.4 115.1l.5 1.7h-1l.5-1.7 .5 1.7z" fill-rule="evenodd"/>
<path d="M187.9 118.7h1l-.5 1.6 .5-1.6-.5 1.6z" fill-rule="evenodd"/>
</g>
<path d="M188.4 38.8v9.8" fill="none" stroke="#1f1a17" stroke-width=".21"/>
<g fill="#1f1a17">
<path d="M188.4 38.8l.5 1.7h-1l.5-1.7 .5 1.7z" fill-rule="evenodd"/>
<path d="M187.9 46.9h1l-.5 1.7 .5-1.7-.5 1.7z" fill-rule="evenodd"/>
</g>
<path d="M188.4 52.8v57" fill="none" stroke="#1f1a17" stroke-width=".21"/>
<g fill="#1f1a17">
<path d="M188.4 52.8l.5 1.7h-1l.5-1.7 .5 1.7z" fill-rule="evenodd"/>
<path d="M187.9 108.2h1l-.5 1.6 .5-1.6-.5 1.6z" fill-rule="evenodd"/>
</g>
<path d="M50.5 79.4l25.7-25.8a2.8 2.8 0 0 1 4 0l25.7 25.8a2.8 2.8 0 0 1 0 3.9l-25.7 25.8a2.8 2.8 0 0 1-4 0l-25.7-25.8a2.8 2.8 0 0 1 0-3.9z" fill-rule="evenodd" fill="#fad617"/>
<path d="M76.6 54a2.26 2.26 0 0 1 3.2 0l25.7 25.7a2.25 2.25 0 0 1 0 3.2l-25.7 25.7a2.25 2.25 0 0 1-3.2 0l-25.7-25.7a2.23 2.23 0 0 1 0-3.2z" fill-rule="evenodd" fill="#1f1a17"/>
<path d="M77.4 54.8a1.15 1.15 0 0 1 1.5 0l25.8 25.7a1.17 1.17 0 0 1 0 1.7l-25.8 25.7-.7 .3-.8-.3-25.7-25.7a1.14 1.14 0 0 1 0-1.7z" fill-rule="evenodd" fill="#fad617"/>
<g fill="#1f1a17" stroke="#1f1a17" stroke-width=".21">
<path d="M59.7 83.8a2.82 2.82 0 0 0-1.2 3 6.7 6.7 0 0 0 5.1 2.5h.7l2-1.2-2.4-.3a5.3 5.3 0 0 1-3.4-1.3l-.1-.5a4.8 4.8 0 0 1 2.9-3.2l3.1-1.2 3.1-.8a12.7 12.7 0 0 0-9.8 3zM71 90.3l1.9-1.3 17.2 1.4a1.83 1.83 0 0 1 2.1 2l-.9 1.1-3.2 2.3-2.9-1.1 4.1-2 .3-.5-.4-.3zM67.2 89.1a2.1 2.1 0 0 0-.5 2.9l3.9 1.1a.78 .78 0 0 1 .9 .8l-1.6 1.3 2.2 .6 1.2-1.7a1.47 1.47 0 0 0 .1-1.5 1.47 1.47 0 0 0-1.3-.8l-3-.6-.5-.3v-.2l.4-.7 12.1-10.6-1.8-.1z" fill-rule="evenodd"/>
<path d="M69.9 66.8l2.2-1.7-1 1 .6 .6v1.5l.3 .3 6.2-.3 .5 .8 4.1-.4 .2-1.2 .5 .1 .3-.3 .1 .8 2.8-.4 1.3 .1v.5l1 .9-.8 .5 .6 1.6a.4 .4 0 0 1 .7 .2 .4 .4 0 0 1-.4 .5l.3 .8h-.2l-1.3-1.7-2 .2a3.9 3.9 0 0 0-4.3 3.7l.2 .7-3.5 1.2-5.4 .5a3.3 3.3 0 0 0-.8-3.2l-.7-.9 .1-.1a3.4 3.4 0 0 0-5.2 0h-.3a2.73 2.73 0 0 1 2.3-1.7h.7a.28 .28 0 0 0 .4-.2 .28 .28 0 0 0-.1-.3 1.11 1.11 0 0 1-1.2-.6 1.11 1.11 0 0 1 .2-1.3z" fill-rule="evenodd"/>
</g>
<path d="M74.9 60.4a2.19 2.19 0 0 1 2.6 0 2.19 2.19 0 0 1 .8 2.5 7.5 7.5 0 0 1 4.7 4.7 2.21 2.21 0 0 1-1.8 2.3l-3.5 1.2 2.8 3 .1 .5-.6 .5-.5-.2a1.66 1.66 0 0 1-1.5 .9l-.2-.2 .7-1.1 .2-.6a9.5 9.5 0 0 0-3.4-2.1 .88 .88 0 0 1 0-1.5l3.9-2.2a1.44 1.44 0 0 0-1.8-1.4l-.6 .6a4.7 4.7 0 0 1-3.4 1.6 .75 .75 0 0 1-.9 .4 .75 .75 0 0 1-.5-.8 5.5 5.5 0 0 0 4.8-3.2l.1-.5a.8 .8 0 0 0-.7-1.2l-1.1 .8a2.87 2.87 0 0 1-.2-4z" fill-rule="evenodd" fill="#fff" stroke="#1f1a17" stroke-width=".21"/>
<g fill="#1f1a17" stroke="#1f1a17" stroke-width=".21">
<path d="M74.2 62.4l1-.7 1 1.9-1.1 .8-.6-.8z" fill-rule="evenodd"/>
<circle cx="85.5" cy="74.8" r="3.4"/>
<circle cx="69" cy="75.7" r="3.4"/>
</g>
<g fill="#969494">
<path d="M106.6 220.7l-.7 .8a1.94 1.94 0 0 0 .4 3.2 8.7 8.7 0 0 0 4.6 1.4l1.9-1.1-2.3-.3a5.1 5.1 0 0 1-3.2-1.3l-.1-.4a4.6 4.6 0 0 1 2.8-3.1l2.9-1.2 3-.7a12.1 12.1 0 0 0-9.3 2.7zM117.3 227l1.8-1.2 16.4 1.3a1.74 1.74 0 0 1 1.9 1.9l-.8 1-3 2.2-2.8-1 3.9-1.9 .3-.5-.4-.3zM113.6 226a2.14 2.14 0 0 0-.4 2.6l3.7 1.1a.74 .74 0 0 1 .9 .8l-1.5 1.2 2 .6 1.2-1.6a1.4 1.4 0 0 0 .1-1.5 1.4 1.4 0 0 0-1.3-.8l-2.9-.5-.4-.3v-.2l.4-.7 11.5-10.1h-1.7z" fill-rule="evenodd"/>
<path d="M116.5 204.3l1.8-1.3-1 1 .6 .6v1.4l.3 .2 6-.2 .4 .7 4-.3 .1-1.2 .5 .2 .3-.4v.8l2.7-.4 1.3 .1v.4l.9 .9-.8 .5 .7 1.5a.38 .38 0 0 1 .6 .2 .38 .38 0 0 1-.3 .5l.3 .7-.3 .1-1.2-1.6-2 .1a3.7 3.7 0 0 0-4 3.6l.2 .6-3.4 1.1-5.1 .5a3.1 3.1 0 0 0-.7-3l-.7-.9a.82 .82 0 0 0-.8-.9 3.4 3.4 0 0 0-4.1 .8l-.3 .1a2.6 2.6 0 0 1 2.2-1.7h.6a.29 .29 0 0 0 .4-.1 .29 .29 0 0 0-.1-.4 1.05 1.05 0 0 1-1.1-.5 1.05 1.05 0 0 1 .2-1.3z" fill-rule="evenodd"/>
<circle cx="131.1" cy="212.2" r="3.3"/>
<circle cx="115.4" cy="213.1" r="3.3"/>
</g>
<g fill="#969494" stroke="#1f1a17" stroke-width=".21">
<path d="M120.8 198.7a2.08 2.08 0 0 1 2.6-.3 2.08 2.08 0 0 1 .8 2.5 7.2 7.2 0 0 1 4.5 4.5 2.14 2.14 0 0 1-1.7 2.2l-3.3 1.1 2.6 2.9 .2 .5-.6 .4-.5-.1a1.58 1.58 0 0 1-1.5 .8l-.1-.2 .6-1 .2-.6a9.1 9.1 0 0 0-3.2-2 .84 .84 0 0 1-.1-1.4l3.8-2.1a1.37 1.37 0 0 0-1.8-1.3l-.5 .5a4.5 4.5 0 0 1-3.2 1.5 .71 .71 0 0 1-.8 .4 .71 .71 0 0 1-.6-.8 4.9 4.9 0 0 0 4.8-3.8l-.3-.6-.3-.2-1.2 .8a2.72 2.72 0 0 1-.4-3.7z" fill-rule="evenodd"/>
<path d="M120.3 200.5l1-.8 1 1.9-1.1 .8-.6-.8z" fill-rule="evenodd"/>
</g>
<g fill="none" stroke="#1f1a17" stroke-width=".21">
<path d="M101.4 195.2h4v4h-4zM101.4 199.2h4v4h-4zM105.4 195.2h4v4h-4zM105.4 199.2h4v4h-4zM109.4 195.2h4v4h-4zM109.4 199.2h4v4h-4zM113.4 195.2h4v4h-4zM113.4 199.2h4v4h-4zM117.4 195.2h4v4h-4zM117.4 199.2h4v4h-4zM121.4 195.2h4v4h-4zM121.4 199.2h4v4h-4z"/>
<path d="M125.4 195.2h4v4h-4zM125.4 199.2h4v4h-4zM129.4 195.2h4v4h-4zM129.4 199.2h4v4h-4zM133.4 195.2h4v4h-4zM133.4 199.2h4v4h-4zM137.4 195.2h4v4h-4zM137.4 199.2h4v4h-4zM101.4 203.2h4v4h-4zM101.4 207.2h4v4h-4zM101.4 211.2h4v4h-4zM101.4 215.2h4v4h-4z"/>
<path d="M101.4 219.2h4v4h-4zM105.4 203.2h4v4h-4zM105.4 207.2h4v4h-4zM105.4 211.2h4v4h-4zM105.4 215.2h4v4h-4zM105.4 219.2h4v4h-4zM109.4 203.2h4v4h-4zM109.4 207.2h4v4h-4zM109.4 211.2h4v4h-4zM109.4 215.2h4v4h-4zM109.4 219.2h4v4h-4zM113.4 203.2h4v4h-4z"/>
<path d="M113.4 207.2h4v4h-4zM113.4 211.2h4v4h-4zM113.4 215.2h4v4h-4zM113.4 219.2h4v4h-4zM117.4 203.2h4v4h-4zM117.4 207.2h4v4h-4zM117.4 211.2h4v4h-4zM117.4 215.2h4v4h-4zM117.4 219.2h4v4h-4zM121.4 203.2h4v4h-4zM121.4 207.2h4v4h-4zM121.4 211.2h4v4h-4z"/>
<path d="M121.4 215.2h4v4h-4zM121.4 219.2h4v4h-4zM125.4 203.2h4v4h-4zM125.4 207.2h4v4h-4zM125.4 211.2h4v4h-4zM125.4 215.2h4v4h-4zM125.4 219.2h4v4h-4zM129.4 203.2h4v4h-4zM129.4 207.2h4v4h-4zM129.4 211.2h4v4h-4zM129.4 215.2h4v4h-4zM129.4 219.2h4v4h-4z"/>
<path d="M133.4 203.2h4v4h-4zM133.4 207.2h4v4h-4zM133.4 211.2h4v4h-4zM133.4 215.2h4v4h-4zM133.4 219.2h4v4h-4zM137.4 203.2h4v4h-4zM137.4 207.2h4v4h-4zM137.4 211.2h4v4h-4zM137.4 215.2h4v4h-4zM137.4 219.2h4v4h-4zM101.4 223.2h4v4h-4zM101.4 227.2h4v4h-4z"/>
<path d="M101.4 231.2h4v4h-4zM105.4 223.2h4v4h-4zM105.4 227.2h4v4h-4zM105.4 231.2h4v4h-4zM109.4 223.2h4v4h-4zM109.4 227.2h4v4h-4zM109.4 231.2h4v4h-4zM113.4 223.2h4v4h-4zM113.4 227.2h4v4h-4zM113.4 231.2h4v4h-4zM117.4 223.2h4v4h-4zM117.4 227.2h4v4h-4z"/>
<path d="M117.4 231.2h4v4h-4zM121.4 223.2h4v4h-4zM121.4 227.2h4v4h-4zM121.4 231.2h4v4h-4zM125.4 223.2h4v4h-4zM125.4 227.2h4v4h-4zM125.4 231.2h4v4h-4zM129.4 223.2h4v4h-4zM129.4 227.2h4v4h-4zM129.4 231.2h4v4h-4zM133.4 223.2h4v4h-4zM133.4 227.2h4v4h-4z"/>
<path d="M133.4 231.2h4v4h-4zM137.4 223.2h4v4h-4zM137.4 227.2h4v4h-4zM137.4 231.2h4v4h-4z"/>
</g>
<text font-size="11.2" fill="#fff" x="51.8" y="149.4">REDUCE SPEED</text>
<text font-size="9.8" fill="#fff" x="52.3" y="48.6">HIGH CRASH ZONE</text>
<g font-size="7.1" fill="#1f1a17">
<text x="109.1" y="246.5">SPECIAL WARNING SIGN</text>
<text x="175.3" y="274.6">TC1599</text>
</g>
<text font-size="7" fill="#1f1a17" x="80.2" y="127.3">NEXT</text>
<g font-size="5.6" fill="#1f1a17">
<text x="113.3" y="253.6">“SLIPPERY ROAD NEXT ...km</text>
<text x="128" y="259.9">REDUCE SPEED”</text>
</g>
<text font-size="5.3" fill="#1f1a17" x="126.8" y="127.3">km</text>
<g font-size="4.9" fill="#1f1a17">
<text x="109.3" y="21.1">a</text>
<text x="187.3" y="27.5">r</text>
<text x="190.8" y="35.8">e</text>
<text x="32.2" y="42.7">d</text>
<text x="190.8" y="44.8">n</text>
<text x="190.8" y="82.4">o</text>
<text x="22" y="95.9">b</text>
<text x="190.8" y="119.6">h</text>
<text x="190.8" y="114.3">h</text>
<text x="190.8" y="125.7">k</text>
<text x="190.8" y="131.8">h</text>
<text x="190.8" y="136">g</text>
<text x="32.2" y="150">c</text>
<text x="190.8" y="145.7">f</text>
<text x="190.8" y="154.3">e</text>
<text x="108.6" y="162.6">m</text>
</g>
<g font-size="4.2" fill="#1f1a17">
<text x="15.9" y="267">Traffic &amp; Road Use Management Division</text>
<text x="96.8" y="267">APPROVED AS OFFICIAL TRAFFIC SIGN</text>
<text x="29.4" y="272.6">Traffic Engineering Section</text>
<text x="174.4" y="285.3">A</text>
</g>
<g font-size="3.9" fill="#1f1a17">
<text x="15.1" y="206.9">Colour Legend</text>
<text x="23.6" y="212.3">Retroreflective red (sign background)</text>
<text x="23.6" y="217.8">Retroreflective yellow (warning signs</text>
<text x="23.6" y="222.5">background)</text>
<text x="23.6" y="228.3">Black (warning signs legend and border)</text>
<text x="23.6" y="233.9">Retroreflective white (sign legend and border)</text>
</g>
<g font-size="3.6" fill="#1f1a17">
<text x="40.3" y="171.8">a</text>
<text x="51.9" y="171.7">b</text>
<text x="61.6" y="171.8">c</text>
<text x="68.7" y="171.8">d</text>
<text x="77.2" y="171.8">e</text>
<text x="89.5" y="171.8">f</text>
<text x="101" y="171.8">g</text>
<text x="110.5" y="171.8">h</text>
<text x="127.9" y="171.8">k</text>
<text x="146.1" y="171.8">m</text>
<text x="159.1" y="171.8">n</text>
<text x="171.6" y="171.8">o</text>
<text x="182.5" y="171.8">r</text>
<text x="30.4" y="176.7">A</text>
<text x="37.1" y="176.8">2000</text>
<text x="48.7" y="176.7">1800</text>
<text x="60.3" y="176.8">20</text>
<text x="67.6" y="176.8">40</text>
<text x="75" y="176.8">110</text>
<text x="84" y="176.8">160DM</text>
<text x="99.9" y="176.8">80</text>
<text x="109.4" y="176.8">75</text>
<text x="118.2" y="176.8">100EM/75LC</text>
<text x="143.4" y="176.8">1000</text>
<text x="154.2" y="176.8">140DN</text>
<text x="169.5" y="176.8">815</text>
<text x="180" y="176.8">200</text>
<text x="30.5" y="181.7">B</text>
<text x="37.1" y="181.8">2500</text>
<text x="48.7" y="181.7">2250</text>
<text x="60.3" y="181.8">25</text>
<text x="67.6" y="181.8">50</text>
<text x="75" y="181.7">138</text>
<text x="84" y="181.8">200DM</text>
<text x="98.9" y="181.7">100</text>
<text x="109.4" y="181.7">94</text>
<text x="118.2" y="181.7">125EM/90LC</text>
<text x="143.4" y="181.7">1250</text>
<text x="154.2" y="181.7">175DN</text>
<text x="168.4" y="181.7">1018</text>
<text x="180" y="181.7">250</text>
<text x="30.2" y="186.7">C</text>
<text x="37.1" y="186.8">3000</text>
<text x="48.7" y="186.7">2700</text>
<text x="60.3" y="186.8">30</text>
<text x="67.6" y="186.8">60</text>
<text x="75" y="186.7">165</text>
<text x="84" y="186.8">240DM</text>
<text x="98.9" y="186.7">120</text>
<text x="108.3" y="186.7">112</text>
<text x="117.1" y="186.7">150EM/110LC</text>
<text x="143.4" y="186.7">1500</text>
<text x="154.2" y="186.7">210DN</text>
<text x="168.4" y="186.7">1222</text>
<text x="180" y="186.7">300</text>
</g>
<g font-size="3.5" fill="#1f1a17">
<text x="16.7" y="280.5">Designed</text>
<text x="42.7" y="280.5">Checked</text>
<text x="69.7" y="280.5">Scale</text>
<text x="98.5" y="281.4">PRINCIPAL ENGINEER</text>
<text x="155.6" y="276.1">26/01/06</text>
<text x="156.7" y="281">Date</text>
<text x="17" y="284.9">RH 01/06</text>
<text x="42.7" y="284.9">JD 01/06</text>
<text x="69.7" y="285">Not to Scale</text>
<text x="98.5" y="285.1">(Traffic Engineering)</text>
</g>
</svg>
